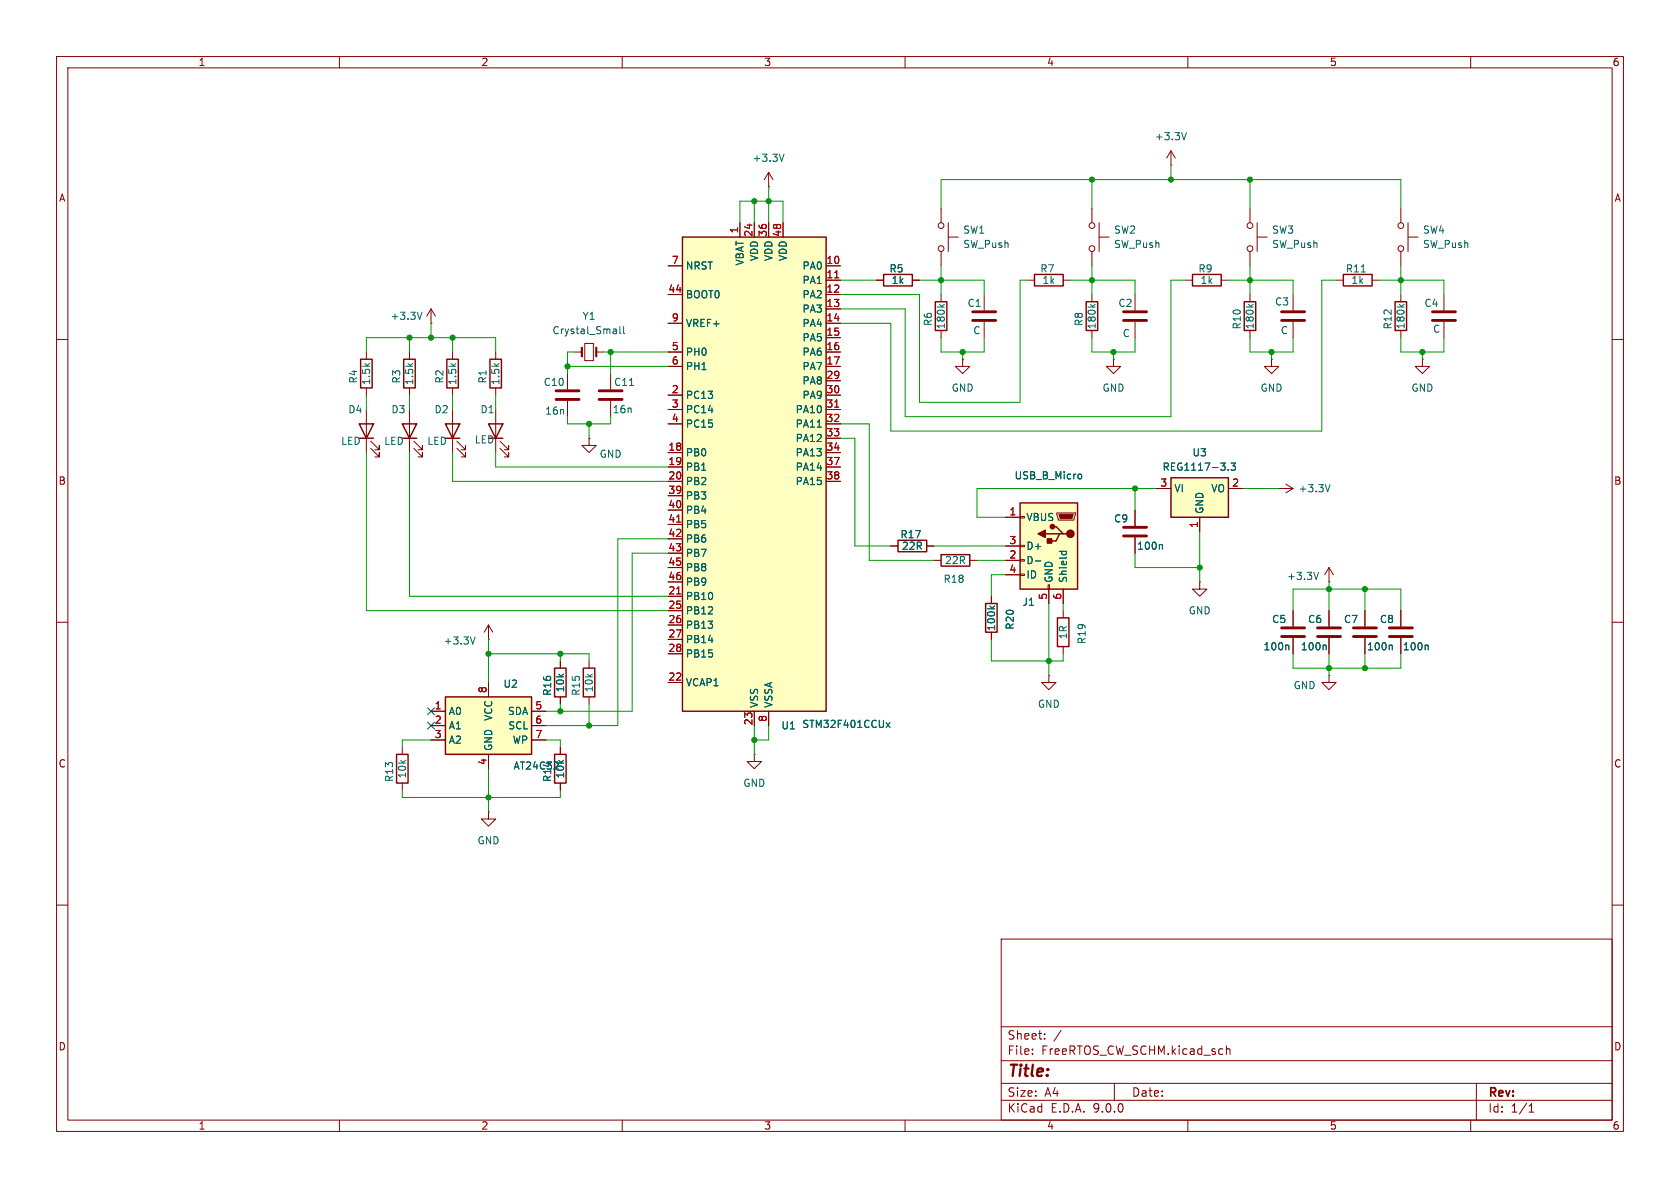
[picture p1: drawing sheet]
<svg xmlns="http://www.w3.org/2000/svg" width="297mm" height="210mm" viewBox="0 0 297 210" stroke-linecap="round" stroke-linejoin="round" font-family="sans-serif">
<g fill="none" stroke="#840000" stroke-width=".18">
<path d="M10 10h277v190h-277zM12 12h273v186h-273zM60 10v2M110 10v2M160 10v2M210 10v2M260 10v2M166.4 36.8v2.6M167.6 39.4v5.1M207 29.2h.1M207 26.7l-.8 1.2M207 26.7l.8 1.2"/>
<path d="M207 26.7v2.5M221 36.8v2.6M222.2 39.4v5.1M247.6 36.8v2.6M248.9 39.4v5.1M166.4 44.5v2.5M166.4 52.1v1.2M166.4 58.4v1.3M167.6 41.9h1.8M174 52.1v2.8M174 56.9v2.8M181.6 49.5h1.3"/>
<path d="M188 49.5h1.2M200.7 52.1v2.8M200.7 56.9v2.8M221 44.5v2.5M221 52.1v1.2M221 58.4v1.3M222.2 41.9h1.8M228.6 52.1v2.8M228.6 56.9v2.8M236.2 49.5h1.3M242.6 49.5h1.2M247.6 44.5v2.5"/>
<path d="M247.6 52.1v1.2M247.6 58.4v1.3M248.9 41.9h1.8M255.3 52.1v2.8M255.3 56.9v2.8M10 60h2M170.2 63.5v1.3h1.2l-1.2 1.2-1.3-1.2h1.3M170.2 63.5h.1M196.8 63.5v1.3h1.3l-1.3 1.2-1.2-1.2h1.2M196.8 63.5h.1M285 60h2M165.1 99.1h1.3"/>
<path d="M171.4 99.1h1.3M226.1 86.4h.1M226.1 86.4h2.5M227.3 85.6l1.3 .8M228.6 86.4l-1.3 .7M10 110h2M228.6 108v2.7M228.6 112.8v2.8M234.9 119.4v1.3h1.3l-1.3 1.2-1.2-1.2h1.2M234.9 119.4h.1M234.9 102.9h.1M234.9 100.3v2.6"/>
<path d="M234.9 108v2.7M234.9 112.8v2.8M234.9 100.3l-.7 1.3M234.9 100.3l.8 1.3M241.3 108v2.7M241.3 112.8v2.8M247.6 108v2.7M247.6 112.8v2.8M285 110h2M10 160h2M177 166h108v32h-108zM285 160h2"/>
<path d="M60 198v2M110 198v2M160 198v2M177 194.5h108M177 191.5h108M177 187.5h108M177 181.5h108M182.5 186.3v.1M182.5 185.5v.1M184.7 183.6v.1M184.7 182.8v.1M187.6 182.1l-1.3 2"/>
<path d="M197 191.5v3M210 198v2M216.8 184.9v1.5M216.8 185.5l.2-.1 .4 .1 .1 .9M260 198v2M261 191.5v6.5M270.3 196.6h.9M270.3 195.5l.4-.4v1.5"/>
<circle cx="166.4" cy="39.9" r=".51"/>
<circle cx="221" cy="39.9" r=".51"/>
<circle cx="247.7" cy="39.9" r=".51"/>
<circle cx="166.4" cy="43.9" r=".51"/>
<circle cx="221" cy="43.9" r=".51"/>
<circle cx="247.7" cy="43.9" r=".51"/>
</g>
<g fill="none" stroke="#006464" stroke-width=".18">
<path d="M209.7 23.4l-.4 1.3M166.1 53.8l.5 .5M166.9 53.8l-.4 .4M220.7 53.8l.5 .5M221.6 53.8l-.5 .4M240.7 48.1h.7M247.4 53.8l.5 .5M248.2 53.8l-.5 .4M235.1 85.7l-.4 1.2M227.7 114l.2 .2v.7M233.1 101.2l-.4 1.2M234.3 114l.2 .2v.7"/>
<path d="M246 114l.1 .2v.7M252.3 114l.2 .2v.7"/>
</g>
<path d="M165.4 53.3h2v5.1h-2zM182.9 48.5h5.1v2h-5.1zM220 53.3h2v5.1h-2zM237.5 48.5h5.1v2h-5.1zM246.6 53.3h2.1v5.1h-2.1zM166.4 98h5v2.1h-5z" fill="none" stroke="#840000" stroke-width=".25"/>
<g fill="none" stroke="#840000" stroke-width=".51">
<path d="M172 55.1h4M172 56.6h4M198.6 55.1h4.1M198.6 56.6h4.1M226.6 55.1h4M226.6 56.6h4M253.2 55.1h4.1M253.2 56.6h4.1M226.6 111h4M226.6 112.5h4M232.9 111h4.1M232.9 112.5h4.1"/>
<path d="M239.3 111h4M239.3 112.5h4M245.6 111h4.1M245.6 112.5h4.1"/>
</g>
<path d="M120.6 41.9h25.4v83.8h-25.4z" fill="#ffffc2"/>
<path d="M120.6 41.9h25.4v83.8h-25.4zM156.2 48.5h5.1v2h-5.1zM192 53.3h2.1v5.1h-2.1zM210.8 48.5h5.1v2h-5.1zM158.7 95.5h5.1v2h-5.1z" fill="none" stroke="#840000" stroke-width=".25"/>
<g fill="none" stroke="#840000" stroke-width=".18">
<path d="M130.8 39.4v2.5M133.3 39.4v2.5M135.9 33h.1M135.9 30.5v2.5M135.9 39.4v2.5M135.9 30.5l-.8 1.3M135.9 30.5l.8 1.3M138.4 39.4v2.5M193 36.8v2.6M194.3 39.4v5.1M118.1 47h2.5M118.1 52.1h2.5"/>
<path d="M118.1 57.2h2.5M146 47h2.6M146 52.1h2.6M146 57.2h2.6M146 49.5h2.6M146 54.6h2.6M146 59.7h2.6M154.9 49.5h1.3M161.3 49.5h1.3M193 44.5v2.5M193 52.1v1.2M193 58.4v1.3"/>
<path d="M194.3 41.9h1.8M209.5 49.5h1.3M215.9 49.5h1.3M118.1 62.2h2.5M118.1 64.8h2.5M118.1 69.9h2.5M118.1 72.4h2.5M118.1 74.9h2.5M146 62.2h2.6M146 64.8h2.6M146 69.9h2.6M146 72.4h2.6"/>
<path d="M146 74.9h2.6M146 67.3h2.6M146 77.5h2.6M224.8 63.5v1.3h1.3l-1.3 1.2-1.3-1.2h1.3M224.8 63.5h.1M251.5 63.5v1.3h1.2l-1.2 1.2-1.3-1.2h1.3M251.5 63.5h.1M118.1 80h2.5M118.1 82.6h2.5M118.1 85.1h2.5M118.1 87.6h2.5M118.1 90.2h2.5"/>
<path d="M118.1 92.7h2.5M118.1 95.3h2.5M118.1 97.8h2.5M146 80h2.6M146 82.6h2.6M146 85.1h2.6M157.5 96.5h1.2M163.8 96.5h1.3M200.7 90.2v2.8M200.7 95v2.8M118.1 100.3h2.5M118.1 102.9h2.5"/>
<path d="M118.1 105.4h2.5M118.1 108h2.5M118.1 110.5h2.5M118.1 113h2.5M118.1 115.6h2.5M212.1 102.9v1.2h1.3l-1.3 1.3-1.3-1.3h1.3M212.1 102.9h.1M118.1 120.7h2.5M133.3 125.7v2.6M135.9 125.7v2.6"/>
<circle cx="193" cy="39.9" r=".51"/>
<circle cx="193" cy="43.9" r=".51"/>
</g>
<path d="M147.6 49.1h.7M147.6 72h.7M119.6 92.3h.7M119.6 105h.7" fill="none" stroke="#a90000" stroke-width=".18"/>
<path d="M138.6 27.2l-.4 1.3M192.8 53.8l.5 .5M193.6 53.8l-.5 .4M144.5 75.5h.7M205.3 96.3l.2 .1v.7M156.7 127.7l.6 .9M157.3 127.7l-.6 .9" fill="none" stroke="#006464" stroke-width=".18"/>
<path d="M198.6 93.2h4.1M198.6 94.7h4.1" fill="none" stroke="#840000" stroke-width=".51"/>
<path d="M207 84.5h10.2v6.9h-10.2z" fill="#ffffc2"/>
<path d="M207 84.5h10.2v6.9h-10.2zM174.2 106.7h2.1v5.1h-2.1zM186.9 109.2h2.1v5.1h-2.1z" fill="none" stroke="#840000" stroke-width=".25"/>
<path d="M204.5 86.4h2.5M212.1 91.4v2.6M217.2 86.4h2.5M175.3 105.4v1.3M175.3 111.8v1.2M185.4 119.4v1.3h1.3l-1.3 1.2-1.3-1.2h1.3M185.4 119.4h.1M188 108v1.2M188 114.3v1.3" fill="none" stroke="#840000" stroke-width=".18"/>
<path d="M217.1 83v.1M217.6 81.9h.8l-.4 .4 .3 .2v.5l-.1 .1-.6-.1M175 107.1l.5 .5M175.8 107.1l-.4 .4" fill="none" stroke="#006464" stroke-width=".18"/>
<path d="M180.3 88.9h10.2v15.2h-10.2z" fill="#ffffc2"/>
<path d="M86.4 74.9h2.5l-1.3 2.6zM86.4 77.5h2.5M86.6 63.5h2v5.1h-2zM180.3 88.9h10.2v15.2h-10.2zM184.8 94.4h2.5M186.1 93.1h.6l1.3 1.3h.6M188 94.4h-.7l-.6 1.2h-1.3" fill="none" stroke="#840000" stroke-width=".25"/>
<g fill="none" stroke="#840000" stroke-width=".18">
<path d="M87.6 62.2v1.3M87.6 68.6v1.3M87.6 72.4v7.6M88.4 79.2l1.5 1.6v-.8v.8h-.7M88.4 78l1.5 1.5v-.8v.8h-.7M100.3 66v2.8M100.3 70.9v2.8M101.6 62.2h1.3M103.4 60.7h1.5v3.1h-1.5zM104.1 77.5v1.2h1.3l-1.3 1.3-1.2-1.3h1.2M104.1 77.5h.1M105.4 62.2h1.3"/>
<path d="M107.9 66v2.8M107.9 70.9v2.8M177.8 91.4h2.5M177.8 96.5h2.5M177.8 99.1h2.5M180.3 91.3h.8v.3h-.8zM180.3 96.4h.8v.2h-.8zM180.3 98.9h.8v.3h-.8zM186.8 90.7h3.3v.2l-.2 1h-2.8zM86.4 113h.1M86.4 110.5l-.8 1.3M86.4 110.5l.7 1.3"/>
<path d="M86.4 110.5v2.5M177.8 101.6h2.5M180.3 101.5h.8v.2h-.8zM185.3 103.4h.2v.7h-.2zM185.4 104.1v2.6M188 104.1v2.6M86.4 143.5v1.3h1.2l-1.2 1.3-1.3-1.3h1.3M86.4 143.5h.1"/>
</g>
<path d="M187.2 90.9h2.5l-.2 .8h-2z" fill="#840000" stroke="#840000" stroke-width=".18"/>
<g fill="#840000" stroke="#840000" stroke-width=".25">
<path d="M185.2 95.3h.7v.7h-.7z"/>
<path d="M183.5 94.4l1.3-.7v1.3z"/>
<circle cx="189.2" cy="94.4" r=".63"/>
<circle cx="186.1" cy="93.1" r=".38"/>
</g>
<path d="M108.9 58.2l.1 .8M109 58.9l-.1 .1M109 58.5h-.1M109.6 57.7v1.1l.2 .2M110.2 57.7v1.1l.2 .2M111.3 68.1h.7M183 99.2h1M187.3 97.5h1.2M187.8 97.5l-.1 .3M188.5 97.5v.3M190.8 83.8l.3 .1 .1 .1v.5l-.4 .2M84 112.6l-.4 1.3" fill="none" stroke="#006464" stroke-width=".18"/>
<path d="M98.3 69.1h4.1M98.3 70.6h4.1M105.9 69.1h4.1M105.9 70.6h4.1" fill="none" stroke="#840000" stroke-width=".51"/>
<path d="M102.9 61.5v1.5M105.4 61.5v1.5" fill="none" stroke="#840000" stroke-width=".38"/>
<path d="M78.7 123.2h15.3v10.2h-15.3z" fill="#ffffc2"/>
<g fill="none" stroke="#840000" stroke-width=".25">
<path d="M63.5 74.9h2.5l-1.2 2.6zM63.5 77.5h2.5M63.8 63.5h2v5.1h-2zM71.1 74.9h2.6l-1.3 2.6zM71.1 77.5h2.6M71.4 63.5h2v5.1h-2zM78.7 74.9h2.6l-1.3 2.6zM78.7 77.5h2.6M79 63.5h2v5.1h-2zM98 118.1h2.1v5.1h-2.1zM103.1 118.1h2.1v5.1h-2.1zM70.1 133.4h2v5h-2z"/>
<path d="M78.7 123.2h15.3v10.2h-15.3zM98 133.4h2.1v5h-2.1z"/>
</g>
<g fill="none" stroke="#840000" stroke-width=".18">
<path d="M130.8 39.4v2.5M133.3 39.4v2.5M135.9 39.4v2.5M138.4 39.4v2.5M76.2 57.2h.1M76.2 54.6l-.8 1.3M76.2 54.6l.8 1.3M76.2 54.6v2.6M118.1 47h2.5M118.1 52.1h2.5M118.1 57.2h2.5M146 47h2.6"/>
<path d="M146 52.1h2.6M146 57.2h2.6M146 49.5h2.6M146 54.6h2.6M146 59.7h2.6M154.9 49.5h1.3M161.3 49.5h1.3M64.8 62.2v1.3M64.8 68.6v1.3M64.8 72.4v7.6M65.5 79.2l1.6 1.6v-.8v.8h-.8M65.5 78l1.6 1.5v-.8v.8h-.8"/>
<path d="M72.4 62.2v1.3M72.4 68.6v1.3M72.4 72.4v7.6M73.2 79.2l1.5 1.6v-.8v.8h-.8M73.2 78l1.5 1.5v-.8v.8h-.8M80 62.2v1.3M80 68.6v1.3M80 72.4v7.6M80.8 79.2l1.5 1.6v-.8v.8h-.8M80.8 78l1.5 1.5v-.8v.8h-.8M118.1 62.2h2.5M118.1 64.8h2.5"/>
<path d="M118.1 69.9h2.5M118.1 72.4h2.5M118.1 74.9h2.5M146 62.2h2.6M146 64.8h2.6M146 69.9h2.6M146 72.4h2.6M146 74.9h2.6M146 67.3h2.6M146 77.5h2.6M118.1 80h2.5M118.1 82.6h2.5"/>
<path d="M118.1 85.1h2.5M118.1 87.6h2.5M118.1 90.2h2.5M118.1 92.7h2.5M118.1 95.3h2.5M118.1 97.8h2.5M146 80h2.6M146 82.6h2.6M146 85.1h2.6M157.5 96.5h1.2M163.8 96.5h1.3M177.8 96.5h2.5"/>
<path d="M177.8 91.4h2.5M177.8 99.1h2.5M200.7 90.2v2.8M200.7 95v2.8M204.5 86.4h2.5M212.1 91.4v2.6M217.2 86.4h2.5M99.1 116.8v1.3M104.1 116.8v1.3M118.1 100.3h2.5M118.1 102.9h2.5M118.1 105.4h2.5"/>
<path d="M118.1 108h2.5M118.1 110.5h2.5M118.1 113h2.5M118.1 115.6h2.5M175.3 105.4v1.3M175.3 111.8v1.2M177.8 101.6h2.5M185.4 104.1v2.6M188 104.1v2.6M228.6 108v2.7M228.6 112.8v2.8M234.9 108v2.7"/>
<path d="M234.9 112.8v2.8M241.3 108v2.7M241.3 112.8v2.8M247.6 108v2.7M247.6 112.8v2.8M71.1 132.1v1.3M71.1 138.4v1.3M76.2 125.7h2.5M76.2 128.3h2.5M76.2 130.8h2.5M86.4 120.7v2.5M86.4 133.4v2.5"/>
<path d="M94 125.7h2.5M94 128.3h2.5M94 130.8h2.5M99.1 123.2v1.3M99.1 132.1v1.3M99.1 138.4v1.3M104.1 123.2v1.3M118.1 120.7h2.5M133.3 133.4v1.2h1.3l-1.3 1.3-1.2-1.3h1.2M133.3 133.4h.1M133.3 125.7v2.6M135.9 125.7v2.6"/>
</g>
<g fill="none" stroke="#006464" stroke-width=".18">
<path d="M74.6 55.2l-.4 1.3M144.5 75.5h.7M183 99.2h1M187.3 97.5h1.2M187.8 97.5l-.1 .3M188.5 97.5v.3M190.8 83.8l.3 .1 .1 .1v.5l-.4 .2M205.3 96.3l.2 .1v.7M217.1 83v.1M217.6 81.9h.8l-.4 .4 .3 .2v.5l-.1 .1-.6-.1M175 107.1l.5 .5M175.8 107.1l-.4 .4"/>
<path d="M227.7 114l.2 .2v.7M234.3 114l.2 .2v.7M246 114l.1 .2v.7M252.3 114l.2 .2v.7M97.9 136h.8M156.7 127.7l.6 .9M157.3 127.7l-.6 .9"/>
</g>
<g fill="none" stroke="#009600" stroke-width=".18">
<path d="M130.8 39.4v-3.8h7.6v3.8M133.3 35.6v3.8M135.9 33v6.4M166.4 36.8v-5h81.2v5M193 31.8v5M207 29.2v2.6M221 31.8v5M72.4 59.7v2.5M76.2 57.2v2.5M80 59.7v2.5M148.6 49.5h6.3M162.6 49.5h11.4v2.6"/>
<path d="M166.4 59.7v2.5h7.6v-2.5M166.4 47v5.1M181.6 49.5h-1.3v21.6h-17.7v-19h-14M189.2 49.5h11.5v2.6M193 59.7v2.5h7.7v-2.5M193 47v5.1M209.5 49.5h-2.5v24.2h-47v-19.1h-11.4M217.2 49.5h11.4v2.6M221 59.7v2.5h7.6v-2.5M221 47v5.1M236.2 49.5h-2.5v26.7h-76.2v-19h-8.9M243.8 49.5h11.5v2.6"/>
<path d="M247.6 59.7v2.5h7.7v-2.5M247.6 47v5.1M64.8 62.2v-2.5h22.8v2.5M64.8 69.9v2.5M72.4 69.9v2.5M80 69.9v2.5M87.6 69.9v2.5M100.3 73.7v1.2h7.6v-1.2M100.3 64.8h17.8M101.6 62.2h-1.3v3.8M104.1 74.9v2.6M106.7 62.2h11.4"/>
<path d="M107.9 62.2v3.8M148.6 77.5h2.5v19h6.4M148.6 74.9h5.1v24.2h11.4M170.2 62.2v1.3M196.8 62.2v1.3M224.8 62.2v1.3M251.5 62.2v1.3M64.8 80v28h53.3M72.4 80v25.4h45.7M80 80v5.1h38.1M87.6 80v2.6h30.5M118.1 97.8h-6.3v27.9h-15.3"/>
<path d="M118.1 95.3h-8.9v33h-12.7M165.1 96.5h12.7M172.7 99.1h5.1M200.7 86.4v3.8M200.7 97.8v2.5h11.4M204.5 86.4h-31.8v5h5.1M212.1 94v8.9M219.7 86.4h6.4M86.4 115.6h17.7v1.2M86.4 113v7.7M99.1 115.6v1.2M175.3 113v3.8h12.7v-1.2"/>
<path d="M177.8 101.6h-2.5v3.8M185.4 106.7v12.7M188 106.7v1.3M228.6 108v-3.9h19v3.9M228.6 115.6v2.5h19v-2.5M234.9 102.9v5.1M234.9 115.6v3.8M241.3 104.1v3.9M241.3 115.6v2.5M71.1 139.7v1.3h28v-1.3M76.2 130.8h-5.1v1.3M86.4 135.9v7.6"/>
<path d="M96.5 130.8h2.6v1.3M99.1 124.5v1.2M104.1 124.5v3.8M133.3 128.3v5.1M135.9 128.3v2.5h-2.6"/>
</g>
<path d="M75.6 125.1l1.2 1.2M75.6 127.7l1.2 1.2M76.8 125.1l-1.2 1.2M76.8 127.7l-1.2 1.2" fill="none" stroke="#000084" stroke-width=".18"/>
<path d="M147.6 49.1h.7M147.6 72h.7M119.6 92.3h.7M119.6 105h.7" fill="none" stroke="#a90000" stroke-width=".18"/>
<g fill="#009600" stroke="#009600" stroke-width=".18">
<circle cx="234.9" cy="118.1" r=".46"/>
<circle cx="234.9" cy="104.1" r=".46"/>
<circle cx="241.3" cy="118.1" r=".46"/>
<circle cx="241.3" cy="104.1" r=".46"/>
<circle cx="224.8" cy="62.2" r=".46"/>
<circle cx="221" cy="49.5" r=".46"/>
<circle cx="251.5" cy="62.2" r=".46"/>
<circle cx="247.6" cy="49.5" r=".46"/>
<circle cx="221" cy="31.8" r=".46"/>
<circle cx="193" cy="31.8" r=".46"/>
<circle cx="207" cy="31.8" r=".46"/>
<circle cx="166.4" cy="49.5" r=".46"/>
<circle cx="193" cy="49.5" r=".46"/>
<circle cx="196.8" cy="62.2" r=".46"/>
<circle cx="170.2" cy="62.2" r=".46"/>
<circle cx="135.9" cy="35.6" r=".46"/>
<circle cx="133.3" cy="35.6" r=".46"/>
<circle cx="212.1" cy="100.3" r=".46"/>
<circle cx="200.7" cy="86.4" r=".46"/>
<circle cx="185.4" cy="116.8" r=".46"/>
<circle cx="104.1" cy="74.9" r=".46"/>
<circle cx="107.9" cy="62.2" r=".46"/>
<circle cx="100.3" cy="64.8" r=".46"/>
<circle cx="99.1" cy="115.6" r=".46"/>
<circle cx="86.4" cy="115.6" r=".46"/>
<circle cx="86.4" cy="141" r=".46"/>
<circle cx="99.1" cy="125.7" r=".46"/>
<circle cx="104.1" cy="128.3" r=".46"/>
<circle cx="133.3" cy="130.8" r=".46"/>
<circle cx="76.2" cy="59.7" r=".46"/>
<circle cx="80" cy="59.7" r=".46"/>
<circle cx="72.4" cy="59.7" r=".46"/>
</g>
<text font-size="2.8" fill="#840000" x="178" y="190.9">Title:</text>
<g font-size="2.1" fill="#840000">
<text x="178" y="184">Sheet:</text>
<text x="178" y="186.7">File:</text>
<text x="184.1" y="186.7">FreeRTOS_CW_SCHM.kicad_sch</text>
<text x="178" y="196.9">KiCad</text>
<text x="178" y="194.1">Size:</text>
<text x="184.7" y="194.1">A4</text>
<text x="185.7" y="196.9">E.D.A.</text>
<text x="193.3" y="196.9">9.0.0</text>
<text x="200" y="194.1">Date:</text>
<text x="263" y="194.3">Rev:</text>
<text x="263" y="196.9">Id:</text>
<text x="267.1" y="196.9">1/1</text>
</g>
<g font-size="1.8" fill="#840000">
<text x="35" y="11.9">1</text>
<text x="85" y="11.9">2</text>
<text x="135" y="11.9">3</text>
<text x="185" y="11.9">4</text>
<text x="235" y="11.9">5</text>
<text x="285" y="11.9">6</text>
<text x="10.3" y="35.9">A</text>
<text x="285.3" y="35.9">A</text>
<text x="10.3" y="85.9">B</text>
<text x="285.3" y="85.9">B</text>
<text x="10.3" y="135.9">C</text>
<text x="285.3" y="135.9">C</text>
<text x="10.3" y="185.9">D</text>
<text x="285.3" y="185.9">D</text>
<text x="35" y="199.9">1</text>
<text x="85" y="199.9">2</text>
<text x="135" y="199.9">3</text>
<text x="185" y="199.9">4</text>
<text x="235" y="199.9">5</text>
<text x="285" y="199.9">6</text>
</g>
<g font-size="1.8" fill="#006464">
<text x="132.9" y="28.8">+3.3V</text>
<text x="204.1" y="25">+3.3V</text>
<text x="170.2" y="41.5">SW1</text>
<text x="196.9" y="41.5">SW2</text>
<text x="224.8" y="41.5">SW3</text>
<text x="251.5" y="41.5">SW4</text>
<text x="121.2" y="47.9">NRST</text>
<text x="131.7" y="47" transform="rotate(-90 131.7 47)">VBAT</text>
<text x="134.2" y="46.2" transform="rotate(-90 134.2 46.2)">VDD</text>
<text x="136.8" y="46.2" transform="rotate(-90 136.8 46.2)">VDD</text>
<text x="139.3" y="46.2" transform="rotate(-90 139.3 46.2)">VDD</text>
<text x="141.8" y="47.9">PA0</text>
<text x="170.2" y="44">SW_Push</text>
<text x="196.9" y="44">SW_Push</text>
<text x="224.8" y="44">SW_Push</text>
<text x="251.5" y="44">SW_Push</text>
<text x="121.2" y="52.9">BOOT0</text>
<text x="141.8" y="50.4">PA1</text>
<text x="141.8" y="52.9">PA2</text>
<text x="157.2" y="48.4">R5</text>
<text x="157.5" y="50.4">1k</text>
<text x="183.8" y="48.4">R7</text>
<text x="184.2" y="50.4">1k</text>
<text x="211.8" y="48.4">R9</text>
<text x="212.1" y="50.4">1k</text>
<text x="237.8" y="48.4">R11</text>
<text x="238.8" y="50.4">1k</text>
<text x="68.9" y="56.7">+3.3V</text>
<text x="97.6" y="59.3">Crystal_Small</text>
<text x="102.9" y="56.7">Y1</text>
<text x="121.2" y="58">VREF+</text>
<text x="141.8" y="55.5">PA3</text>
<text x="141.8" y="58">PA4</text>
<text x="164.9" y="57.7" transform="rotate(-90 164.9 57.7)">R6</text>
<text x="167.2" y="58.3" transform="rotate(-90 167.2 58.3)">180k</text>
<text x="171" y="54.5">C1</text>
<text x="172" y="59.3">C</text>
<text x="191.6" y="57.7" transform="rotate(-90 191.6 57.7)">R8</text>
<text x="193.9" y="58.3" transform="rotate(-90 193.9 58.3)">180k</text>
<text x="197.6" y="54.5">C2</text>
<text x="198.4" y="59.8">C</text>
<text x="219.6" y="58.3" transform="rotate(-90 219.6 58.3)">R10</text>
<text x="221.8" y="58.3" transform="rotate(-90 221.8 58.3)">180k</text>
<text x="225.3" y="54.2">C3</text>
<text x="226.3" y="59.3">C</text>
<text x="246.2" y="58.3" transform="rotate(-90 246.2 58.3)">R12</text>
<text x="248.5" y="58.3" transform="rotate(-90 248.5 58.3)">180k</text>
<text x="251.7" y="54.5">C4</text>
<text x="253.2" y="59">C</text>
<text x="121.2" y="63.1">PH0</text>
<text x="121.2" y="65.6">PH1</text>
<text x="141.8" y="60.6">PA5</text>
<text x="141.8" y="63.1">PA6</text>
<text x="141.8" y="65.6">PA7</text>
<text x="63.3" y="67.9" transform="rotate(-90 63.3 67.9)">R4</text>
<text x="65.6" y="68.2" transform="rotate(-90 65.6 68.2)">1.5k</text>
<text x="71" y="67.9" transform="rotate(-90 71 67.9)">R3</text>
<text x="73.3" y="68.2" transform="rotate(-90 73.3 68.2)">1.5k</text>
<text x="78.6" y="67.9" transform="rotate(-90 78.6 67.9)">R2</text>
<text x="80.9" y="68.2" transform="rotate(-90 80.9 68.2)">1.5k</text>
<text x="86.2" y="67.9" transform="rotate(-90 86.2 67.9)">R1</text>
<text x="88.5" y="68.2" transform="rotate(-90 88.5 68.2)">1.5k</text>
<text x="96" y="68.4">C10</text>
<text x="108.5" y="68.4">C11</text>
<text x="121.2" y="70.7">PC13</text>
<text x="141.8" y="68.2">PA8</text>
<text x="141.8" y="70.7">PA9</text>
<text x="168.1" y="69.4">GND</text>
<text x="194.8" y="69.4">GND</text>
<text x="222.8" y="69.4">GND</text>
<text x="249.4" y="69.4">GND</text>
<text x="61.5" y="73.3">D4</text>
<text x="69.1" y="73.3">D3</text>
<text x="76.7" y="73.3">D2</text>
<text x="84.8" y="73.3">D1</text>
<text x="96.3" y="73.5">16n</text>
<text x="108.2" y="73.3">16n</text>
<text x="121.2" y="73.3">PC14</text>
<text x="121.2" y="75.8">PC15</text>
<text x="140.6" y="73.3">PA10</text>
<text x="140.6" y="75.8">PA11</text>
<text x="60.2" y="78.8">LED</text>
<text x="67.8" y="78.8">LED</text>
<text x="75.4" y="78.8">LED</text>
<text x="83.8" y="78.6">LED</text>
<text x="105.9" y="81.1">GND</text>
<text x="121.2" y="80.9">PB0</text>
<text x="121.2" y="83.4">PB1</text>
<text x="140.6" y="78.3">PA12</text>
<text x="140.6" y="80.9">PA13</text>
<text x="140.6" y="83.4">PA14</text>
<text x="205.4" y="83.4">REG1117-3.3</text>
<text x="210.7" y="80.9">U3</text>
<text x="121.2" y="86">PB2</text>
<text x="121.2" y="88.5">PB3</text>
<text x="140.6" y="86">PA15</text>
<text x="179.3" y="84.9">USB_B_Micro</text>
<text x="207.5" y="87.2">VI</text>
<text x="214" y="87.2">VO</text>
<text x="229.5" y="87.2">+3.3V</text>
<text x="121.2" y="91">PB4</text>
<text x="121.2" y="93.6">PB5</text>
<text x="159.1" y="95.4">R17</text>
<text x="181.4" y="92.3">VBUS</text>
<text x="196.9" y="92.6">C9</text>
<text x="213" y="90.9" transform="rotate(-90 213 90.9)">GND</text>
<text x="121.2" y="96.1">PB6</text>
<text x="121.2" y="98.7">PB7</text>
<text x="121.2" y="101.2">PB8</text>
<text x="159.3" y="97.4">22R</text>
<text x="167" y="99.9">22R</text>
<text x="181.4" y="97.4">D+</text>
<text x="181.4" y="99.9">D-</text>
<text x="200.9" y="97.4">100n</text>
<text x="121.2" y="103.7">PB9</text>
<text x="121.2" y="106.3">PB10</text>
<text x="166.7" y="103.2">R18</text>
<text x="180.7" y="107.3">J1</text>
<text x="181.4" y="102.5">ID</text>
<text x="186.3" y="103.1" transform="rotate(-90 186.3 103.1)">GND</text>
<text x="188.8" y="103.1" transform="rotate(-90 188.8 103.1)">Shield</text>
<text x="227.4" y="102.7">+3.3V</text>
<text x="121.2" y="108.8">PB12</text>
<text x="121.2" y="111.4">PB13</text>
<text x="121.2" y="113.9">PB14</text>
<text x="176.1" y="111.6" transform="rotate(-90 176.1 111.6)">100k</text>
<text x="179.4" y="111.4" transform="rotate(-90 179.4 111.4)">R20</text>
<text x="188.8" y="113.1" transform="rotate(-90 188.8 113.1)">1R</text>
<text x="192.1" y="114" transform="rotate(-90 192.1 114)">R19</text>
<text x="210.1" y="108.8">GND</text>
<text x="224.8" y="110.3">C5</text>
<text x="231.1" y="110.3">C6</text>
<text x="237.5" y="110.3">C7</text>
<text x="243.8" y="110.3">C8</text>
<text x="78.3" y="114.1">+3.3V</text>
<text x="121.2" y="116.4">PB15</text>
<text x="223.3" y="115.2">100n</text>
<text x="229.9" y="115.2">100n</text>
<text x="241.6" y="115.2">100n</text>
<text x="247.9" y="115.2">100n</text>
<text x="88.9" y="121.8">U2</text>
<text x="97.6" y="123.1" transform="rotate(-90 97.6 123.1)">R16</text>
<text x="99.9" y="122.5" transform="rotate(-90 99.9 122.5)">10k</text>
<text x="102.7" y="123.1" transform="rotate(-90 102.7 123.1)">R15</text>
<text x="105" y="122.5" transform="rotate(-90 105 122.5)">10k</text>
<text x="121.2" y="121.5">VCAP1</text>
<text x="134.2" y="125.2" transform="rotate(-90 134.2 125.2)">VSS</text>
<text x="136.8" y="125.2" transform="rotate(-90 136.8 125.2)">VSSA</text>
<text x="183.4" y="125.3">GND</text>
<text x="228.6" y="122">GND</text>
<text x="79.2" y="126.6">A0</text>
<text x="79.2" y="129.1">A1</text>
<text x="79.2" y="131.7">A2</text>
<text x="87.2" y="127.5" transform="rotate(-90 87.2 127.5)">VCC</text>
<text x="89.7" y="126.6">SDA</text>
<text x="89.8" y="129.1">SCL</text>
<text x="90.5" y="131.7">WP</text>
<text x="138" y="129.1">U1</text>
<text x="141.7" y="128.9">STM32F401CCUx</text>
<text x="72" y="137.7" transform="rotate(-90 72 137.7)">10k</text>
<text x="87.2" y="132.8" transform="rotate(-90 87.2 132.8)">GND</text>
<text x="90.7" y="136.2">AT24C32</text>
<text x="99.9" y="137.7" transform="rotate(-90 99.9 137.7)">10k</text>
<text x="69.7" y="138.3" transform="rotate(-90 69.7 138.3)">R13</text>
<text x="97.6" y="138.3" transform="rotate(-90 97.6 138.3)">R14</text>
<text x="131.3" y="139.3">GND</text>
<text x="84.3" y="149.5">GND</text>
</g>
<g font-size="1.8" fill="#a90000">
<text x="130.6" y="41.3" transform="rotate(-90 130.6 41.3)">1</text>
<text x="133.1" y="42" transform="rotate(-90 133.1 42)">24</text>
<text x="135.6" y="42" transform="rotate(-90 135.6 42)">36</text>
<text x="138.2" y="42" transform="rotate(-90 138.2 42)">48</text>
<text x="118.7" y="46.7">7</text>
<text x="146" y="46.7">10</text>
<text x="118.1" y="51.8">44</text>
<text x="146" y="49.3">11</text>
<text x="146" y="51.8">12</text>
<text x="118.7" y="56.9">9</text>
<text x="146" y="54.4">13</text>
<text x="146" y="56.9">14</text>
<text x="146" y="59.4">15</text>
<text x="118.7" y="62">5</text>
<text x="118.7" y="64.5">6</text>
<text x="146" y="62">16</text>
<text x="146" y="64.5">17</text>
<text x="118.7" y="69.6">2</text>
<text x="146" y="67.1">29</text>
<text x="146" y="69.6">30</text>
<text x="118.7" y="72.1">3</text>
<text x="118.7" y="74.7">4</text>
<text x="146" y="72.1">31</text>
<text x="146" y="74.7">32</text>
<text x="146" y="77.2">33</text>
<text x="118.1" y="79.8">18</text>
<text x="118.1" y="82.3">19</text>
<text x="146" y="79.8">34</text>
<text x="146" y="82.3">37</text>
<text x="118.1" y="84.8">20</text>
<text x="118.1" y="87.4">39</text>
<text x="118.1" y="89.9">40</text>
<text x="146" y="84.8">38</text>
<text x="205" y="86.1">3</text>
<text x="217.7" y="86.1">2</text>
<text x="118.1" y="92.5">41</text>
<text x="118.1" y="95">42</text>
<text x="178.4" y="91.2">1</text>
<text x="211.8" y="93.4" transform="rotate(-90 211.8 93.4)">1</text>
<text x="118.1" y="97.5">43</text>
<text x="118.1" y="100.1">45</text>
<text x="178.4" y="96.3">3</text>
<text x="178.4" y="98.8">2</text>
<text x="178.4" y="101.3">4</text>
<text x="118.1" y="102.6">46</text>
<text x="118.1" y="105.2">21</text>
<text x="118.1" y="107.7">25</text>
<text x="185.2" y="106.1" transform="rotate(-90 185.2 106.1)">5</text>
<text x="187.7" y="106.1" transform="rotate(-90 187.7 106.1)">6</text>
<text x="118.1" y="110.2">26</text>
<text x="118.1" y="112.8">27</text>
<text x="118.1" y="115.3">28</text>
<text x="76.8" y="125.5">1</text>
<text x="86.1" y="122.6" transform="rotate(-90 86.1 122.6)">8</text>
<text x="94.5" y="125.5">5</text>
<text x="118.1" y="120.4">22</text>
<text x="76.8" y="128">2</text>
<text x="76.8" y="130.6">3</text>
<text x="94.5" y="128">6</text>
<text x="94.5" y="130.6">7</text>
<text x="133.1" y="128.3" transform="rotate(-90 133.1 128.3)">23</text>
<text x="135.6" y="127.7" transform="rotate(-90 135.6 127.7)">8</text>
<text x="86.1" y="135.3" transform="rotate(-90 86.1 135.3)">4</text>
</g>
</svg>
